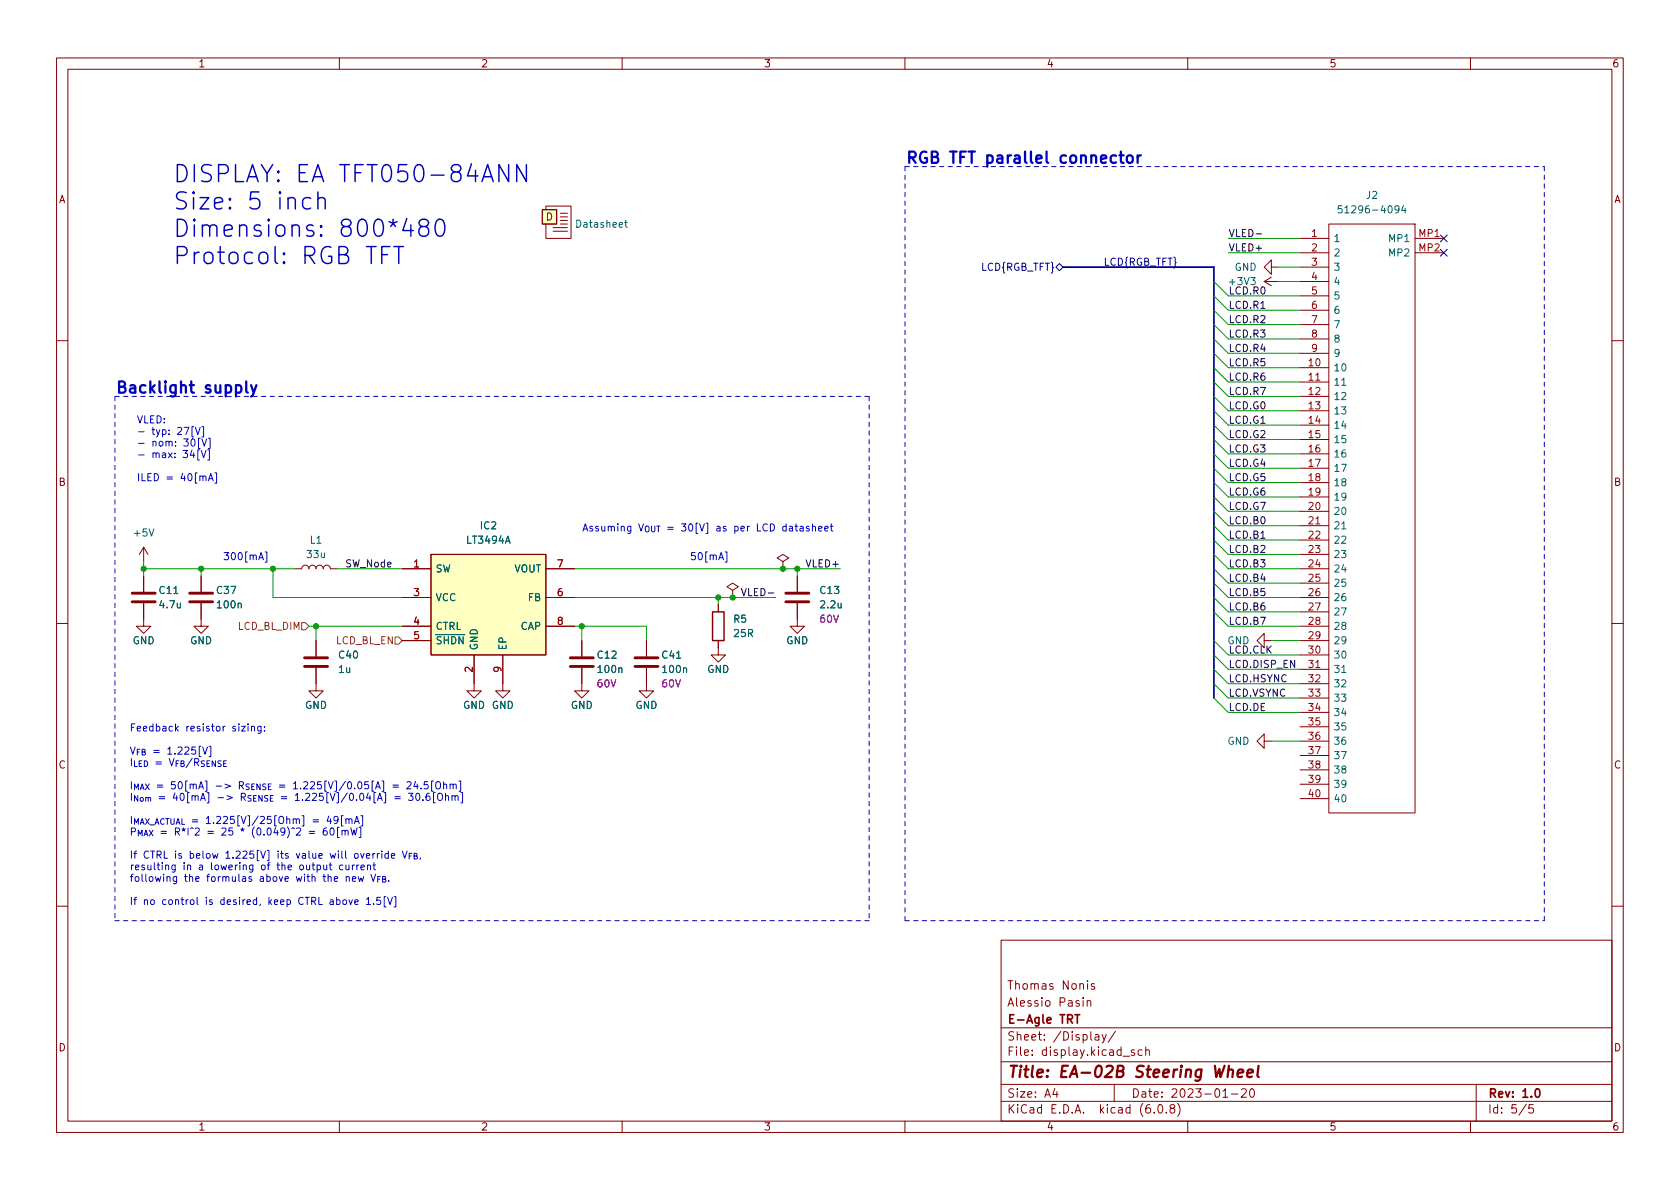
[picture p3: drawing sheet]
<svg xmlns="http://www.w3.org/2000/svg" width="297mm" height="210mm" viewBox="0 0 297 210" stroke-linecap="round" stroke-linejoin="round" font-family="sans-serif">
<g fill="none" stroke="#840000" stroke-width=".18">
<path d="M10 10.2h277v190.1h-277zM12 12.2h273v186.1h-273zM60 10.2v2M110 10.2v2M160 10.2v2M210 10.2v2M260 10.2v2M95.9 37.1h2.5v2.5h-2.5zM96.5 37.1v-.7h4.5v5.8h-4.5v-2.6M99.1 39.6h1.2M99.1 39h1.2M99.1 38.3h1.2"/>
<path d="M99.1 37.7h1.2M234.9 39.6h15.3v104.2h-15.3zM97.8 40.9h2.5M97.8 40.3h2.5M223.5 49.8h2.6M223.5 49.8l1.3 .7M224.8 47.2v1.3l-1.3-1.3 1.3-1.2v1.2h1.3M224.8 49l-1.3 .8M229.9 49.8h5M229.9 42.2h5M229.9 44.7h5M229.9 47.2h5"/>
<path d="M229.9 52.3h5M229.9 54.9h5M229.9 57.4h5M229.9 59.9h5M250.2 42.2h5.1M250.2 44.7h5.1M10 60.2h2M229.9 65h5M229.9 67.6h5M229.9 70.1h5M229.9 72.6h5M229.9 75.2h5"/>
<path d="M229.9 77.7h5M229.9 62.5h5M285 60.2h2M25.4 96.8v2.5M25.4 96.8l-.8 1.2M25.4 96.8l.8 1.2M76.2 98h20.3v17.8h-20.3zM138.4 99.3l1-.6-1-.7-1 .7 1 .6v1.3M229.9 80.3h5M229.9 82.8h5M229.9 85.3h5M229.9 87.9h5"/>
<path d="M229.9 90.4h5M229.9 93h5M229.9 95.5h5M229.9 98h5M10 110.2h2M25.4 106.7v4h1.3l-1.3 1.3-1.3-1.3h1.3M25.4 101.8v2.8M35.6 106.7v4h1.2l-1.2 1.3-1.3-1.3h1.3M35.6 101.8v2.8M52.1 100.6h1.2a.64 .64 0 0 1 .7-.7 .64 .64 0 0 1 .6 .7 .64 .64 0 0 1 .6-.7 .64 .64 0 0 1 .7 .7 .64 .64 0 0 1 .6-.7 .64 .64 0 0 1 .6 .7 .64 .64 0 0 1 .7-.7 .64 .64 0 0 1 .6 .7h1.3M55.9 118.1v4.1h1.2l-1.2 1.2-1.3-1.2h1.3M55.9 113.3v2.8"/>
<path d="M71.1 100.6h5.1M71.1 105.7h5.1M71.1 110.7h5.1M71.1 113.3h5.1M83.8 115.8v6.4h1.3l-1.3 1.2-1.3-1.2h1.3M88.9 115.8v6.4h1.3l-1.3 1.2-1.3-1.2h1.3M96.5 100.6h5.1M96.5 105.7h5.1M96.5 110.7h5.1M102.9 118.1v4.1h1.2l-1.2 1.2-1.3-1.2h1.3M102.9 113.3v2.8M114.3 118.1v4.1h1.3l-1.3 1.2-1.3-1.2h1.3"/>
<path d="M114.3 113.3v2.8M127 113.3v2.5h1.3l-1.3 1.3-1.3-1.3h1.3M127 106.9v1.3M129.5 104.4l1.1-.6-1.1-.7-1 .7 1 .6v1.3M129.5 105.7h.1M138.4 100.6h.1M141 106.7v4h1.2l-1.2 1.3-1.3-1.3h1.3M141 101.8v2.8M223.5 113.3v1.2l-1.3-1.2 1.3-1.3v1.3h1.3M229.9 100.6h5M229.9 105.7h5M229.9 110.7h5"/>
<path d="M229.9 113.3h5M229.9 103.1h5M229.9 108.2h5M229.9 115.8h5M229.9 118.4h5M285 110.2h2M223.5 131.1v1.2l-1.3-1.2 1.3-1.3v1.3h1.3M229.9 120.9h5M229.9 123.4h5M229.9 126h5M229.9 128.5h5M229.9 131.1h5"/>
<path d="M229.9 133.6h5M229.9 136.1h5M229.9 138.7h5M229.9 141.2h5M10 160.2h2M177 166.3h108v32h-108zM191.5 176.4v.2M191.5 176.9v1M192.2 177.1l.2-.2 .4 .1 .1 .9M192.2 176.9v1M192.3 173.4v.2M192.3 173.9v1"/>
<path d="M193.5 174l-.4-.1-.2 .2 .1 .3 .5 .1v.4h-.6M285 160.2h2M60 198.3v2M110 198.3v2M160 198.3v2M177 194.8h108M177 191.8h108M177 187.8h108M177 181.8h108M186.5 192.5l-.4 1h1M186.9 193v1M193.6 183h.6l.1 .9"/>
<path d="M194.3 183.3l-.5 .1a.29 .29 0 0 0-.2 .2 .29 .29 0 0 0 .2 .3h.5M194.9 182.9l.3 1M195.6 182.9l-.5 1.4-.2 .1M197 191.8v3M197.2 182.4l-1.3 1.9M198.6 186.8h1.1M200.6 185.7l-.4-.1-.2 .2 .1 .3 .5 .1v.4h-.6M201.9 185.7l-.4-.1-.3 .3v.4l.2 .3h.5M202.6 185.8l.2-.2 .3 .1 .1 .9M202.6 185.1v1.5M204.1 196.7v.1M204.9 195.4l.2-.1a.81 .81 0 0 1 .6 .7 .81 .81 0 0 1-.3 .8h-.2a.81 .81 0 0 1-.6-.6 .81 .81 0 0 1 .3-.8z"/>
<path d="M206.2 196.7v.1M207.1 196l-.2-.3v-.2l.2-.2 .5 .1 .1 .2-.1 .2-.6 .2-.1 .3v.4l.2 .1h.5l.1-.3-.1-.4-.2-.1M208.2 195.1a1.72 1.72 0 0 1 0 2.3M210 198.3v2M216.2 194h.9M217.7 193.5h1.2M219.5 192.7l.6-.2 .2 .2 .1 .3-1 1h1M221.1 192.7l.2-.2a.81 .81 0 0 1 .6 .7 .81 .81 0 0 1-.3 .8h-.2a.81 .81 0 0 1-.3-1.3zM260 198.3v2M261 191.8v6.5M269.9 195.3l-1.3 1.9M271.1 195.3h-.7l-.1 .7 .2-.1 .5 .1 .2 .2-.1 .5-.2 .1-.6-.1"/>
</g>
<path d="M190.1 179.4h.8M190.5 179.4v1.5M271.6 192.6l.2-.1a.82 .82 0 0 1 .6 .7 .82 .82 0 0 1-.3 .8h-.2a.81 .81 0 0 1-.6-.6 .81 .81 0 0 1 .3-.8z" fill="none" stroke="#840000" stroke-width=".3"/>
<path d="M217.2 189.3a.49 .49 0 0 1 .8 .1l-.1 1.1M218.8 189.8l1-.2v-.4l-.6-.1-.3 .3v1l.1 .1 .6-.1M220.5 189.8l1-.2v-.4l-.2-.1-.6 .1-.2 1 .3 .3 .5-.1M222.5 188.5l-.2 1.7 .3 .3" fill="none" stroke="#840000" stroke-width=".4"/>
<path d="M23.4 106.4h4M23.4 104.9h4M33.5 106.4h4.1M33.5 104.9h4.1M53.8 117.9h4.1M53.8 116.3h4.1M100.8 117.9h4.1M100.8 116.3h4.1M112.3 117.9h4M112.3 116.3h4M138.9 106.4h4.1M138.9 104.9h4.1" fill="none" stroke="#840000" stroke-width=".51"/>
<g fill="#ffffc2" stroke="#ffffc2" stroke-width=".18">
<path d="M76.2 98h20.3v17.8h-20.3z"/>
<path d="M95.9 37.1h2.5v2.5h-2.5z"/>
</g>
<path d="M110.4 39.3h.5M110.6 38.9v1.1l.3 .2M237.2 36.4h-.6v.6l.2-.1h.4l.1 .2-.1 .4-.1 .2-.5-.2M248.1 36.3l-.3 .9h.8M248.4 36.8v.9M237.2 68.1h.8M237.2 93.5h.8M237.2 118.9h.8" fill="none" stroke="#006464" stroke-width=".18"/>
<path d="M126 108.2h2v5.1h-2z" fill="none" stroke="#840000" stroke-width=".25"/>
<path d="M186.7 47.2l.6-.6 .7 .6-.7 .7zM254.7 44.1l1.2 1.2M254.7 41.5l1.2 1.3M255.9 44.1l-1.2 1.2M255.9 41.5l-1.2 1.3" fill="none" stroke="#000084" stroke-width=".18"/>
<path d="M53.3 110.1h.7l.6 .6-.6 .7h-.7zM69.8 112.6h.7l.6 .7-.6 .6h-.7z" fill="none" stroke="#725600" stroke-width=".18"/>
<path d="M222.1 41.4h1M222.9 95.2h.8M131.1 104.1l.4 1.2 .4-1.2" fill="none" stroke="#0f0f0f" stroke-width=".18"/>
<g fill="none" stroke="#0000c2" stroke-width=".18">
<path d="M32.6 75.6h.8l-.5 1.2M33.9 77.7l.2-.1a.68 .68 0 0 1 .4 .6 .68 .68 0 0 1-.4 .7 .84 .84 0 0 1-.2-1.2zM33.9 79.6l-.3 .9h.8M34.2 75.4h-.3v1.9h.3M34.5 75.6l.5 1.2 .4-1.2M35.3 79.5h-.3v1.9h.3M35.4 77.5h-.3v1.8h.3M35.6 79.7l.4 1.2 .4-1.2M35.7 75.4h.3v1.9h-.3M35.7 77.6l.4 1.3 .4-1.3M36.7 79.5h.3v1.9h-.3M36.8 77.5h.3v1.8h-.3"/>
<path d="M34.2 80.1v.8M35.9 84.4l.2-.2h.3v.8M36.8 85l.5-1.3 .4 1.3M37 84.7h.6M38 83.6h.3v1.8h-.3M45.7 99l.5-1.3 .4 1.3M46.9 97.6h.3v1.8h-.3M128.2 97.6h.3v1.8h-.3M143 93.1h-.3l-.1 .1v.2l.4 .1v.3h-.4M143.6 93.2l.2-.1h.3l.1 .8M143.6 92.6v1.3M144.7 93.5l.6-.1v-.3h-.4l-.2 .1 .1 .6h.5"/>
<path d="M145.8 93.5l.6-.1v-.3h-.4l-.2 .1 .1 .6h.5M146.8 93.1h.5M147 92.6v1.1l.3 .2M42.7 128.4h.7l-.7 .9h.7M43.9 128v.1M43.9 128.4v.9M44.5 128.6l.1-.2 .3 .1 .1 .8M44.5 128.4v.9M46.2 128.4v1.1l-.3 .2-.3-.1M46.2 128.5l-.4-.1-.2 .3 .1 .5h.5M46.8 129.2v.1M46.8 128.5v.1"/>
<path d="M75.6 138.2h-.6v.6l.2-.1 .4 .1 .1 .2-.1 .4-.1 .1-.5-.1M76.6 138.1h-.3v1.8h.3M77.1 138.4l.2-.2a.43 .43 0 0 1 .6 .5v.4a.42 .42 0 0 1-.4 .4 .42 .42 0 0 1-.5-.4zM78.4 138.8l.2-.1h.3l.1 .8M78.4 138.2v1.3M79.6 138.8l.2-.1h.3v.8M79.6 138.7v.8M80.1 138.8l.2-.1h.3l.1 .8M81.2 138.1h.3v1.8h-.3M57.2 153l.1 .8h.3l.2-.1M57.8 153v.8M58.2 153h.5"/>
<path d="M58.4 152.5v1.1l.3 .2M58.5 146.5l.2-.1a.68 .68 0 0 1 .4 .6 .68 .68 0 0 1-.4 .7l-.2-.1-.1-.4zM60 146.3h-.3v1.8h.3M60.5 147l.1-.2 .4 .1v.8M60.5 146.8v.9M60.6 153h-.3l-.3 .2 .1 .6h.5M60.7 159.2l.3-.1 .3 .2v.4l-.3 .2h-.3l-.1-.2zM61 147l.2-.2 .3 .1 .1 .8M61.2 144.9l.1-.1h.3l.1 .8M61.2 153v.8h.3l.2-.1M61.7 145l.2-.2h.3v.8M61.7 159.1l.3 .8 .3-.8"/>
<path d="M61.7 153v.8M62 146.4l.3 1.3 .3-.9 .2 .9 .3-1.3M62.3 155.4l.6-.1v-.2l-.4-.1-.2 .2 .1 .6h.5M62.3 153v.8M62.7 145.6l.4-1.2 .4 1.2M62.7 153l-.4 .2M62.7 159.5l.6-.1v-.2l-.4-.1-.2 .2 .1 .6h.5M62.8 145.3h.6M63.1 153v.8M63.3 155l.3 .9 .2-.6 .3 .6 .2-.9M63.5 153l-.4 .2M63.5 146.3h.3v1.8h-.3"/>
<path d="M63.8 144.2h.3v1.9h-.3M63.8 153.4l.6-.1v-.3h-.4l-.2 .1 .1 .7h.5M64.8 159l.3-.3v1.2M64.8 159.9h.7M65 153.1l.1-.1h.4v.8M65 153v.8M65.6 154.6l.4 1.3 .4-1.3M65.9 153h.5M66.1 159.8v.1M66.1 152.5v1.1l.3 .2M66.8 155.5h.3M67.1 150.9l-.4 .3"/>
<path d="M67.3 155h-.5v1M67.3 158.7h-.6l-.1 .6 .2-.1h.4l.1 .2v.4l-.2 .1-.5-.1M67.5 150.5v.1M67.5 150.9v.9M67.7 155.5l.4-.1v-.3l-.4-.1v1h.3l.2-.3-.2-.2M68.2 158.6h-.3v1.8h.3M68.5 158.7l.5 1.2 .4-1.2M68.7 151l-.4-.1-.2 .3 .1 .5h.5M68.7 150.5v1.3M68.7 155.7v.2M69.2 151.3l.6-.1-.1-.2-.3-.1-.2 .2 .1 .6h.4M69.7 158.6h.3v1.8h-.3"/>
<path d="M71.1 150.5l.5 1.3 .4-1.3M72.3 151.4h.4M72.8 150.9h-.5v1M73.2 151.4l.5-.1v-.3l-.5-.1v1h.4l.2-.3-.2-.2M74.4 151.7l-.2 .3M74.8 141.4v.1M75.9 140.3h-.3a.86 .86 0 0 0 0 1.2l.4-.1v-.4l-.2-.2h-.2l-.3 .2M77 140.2h-.3v1.8h.3M77.4 140.5l.3-.2a.43 .43 0 0 1 .5 .4v.4a.42 .42 0 0 1-.4 .5 .42 .42 0 0 1-.4-.5zM78.8 140.8l.1-.1 .4 .1v.7M78.8 140.3v1.2M79.9 140.8l.2-.1 .3 .1 .1 .7"/>
<path d="M79.9 140.7v.8M80.5 140.9l.1-.2 .3 .1 .1 .7M81.5 140.2h.3v1.8h-.3"/>
</g>
<path d="M54.9 35.1l-.3-.2h-.5l-.5 .3-.1 .3v.9l.3 .4 .3 .1h.5l.3-.1M56.2 35.2a.74 .74 0 0 1 1.3 .2v1.5M56.2 33.9v3M77.4 38.9a.71 .71 0 0 1 1.1 .4 1.76 1.76 0 0 1-.6 2.5 .77 .77 0 0 1-.8-.6 2.34 2.34 0 0 1 .3-2.3zM89.9 29.1v3l-1.7-3v3M93.1 29.1v3l-1.7-3v3M69.6 43.6h1.8M70.5 43.6v3M74.6 40.1a.65 .65 0 0 1-.5-.7 .65 .65 0 0 1 .5-.6h.6a.65 .65 0 0 1 .6 .6 .65 .65 0 0 1-.6 .7h-.6l-.2 .1-.3 .4v.6l.1 .3 .4 .3h.6l.4-.3 .2-.3v-.6l-.3-.4-.3-.1" fill="none" stroke="#0000c2" stroke-width=".25"/>
<path d="M197.9 27.5h.8M198.2 26.8v1.7l.1 .2 .4 .1M199.3 27.7a.54 .54 0 0 1 .6-.2 .54 .54 0 0 1 .4 .4v.5a.54 .54 0 0 1-.5 .4 .54 .54 0 0 1-.6-.4zM201.1 27.5v1.3M201.7 27.5a.51 .51 0 0 0-.6 .4M43.5 67.4v1.8l.3 .2M44.4 68.1l.5 1.3M45.3 68.1l-.6 1.8-.3 .2" fill="none" stroke="#0000c2" stroke-width=".4"/>
<path d="M160 29.5v133.3M160 29.5h113M273 29.5v133.3M20.3 70.1v92.7M20.3 70.1h133.4M153.7 70.1v92.7M153.7 162.8h-133.4M160 162.8h113" fill="none" stroke="#0000c2" stroke-width=".18" stroke-dasharray=".8 .8"/>
<path d="M188 47.2h26.6v76.2" fill="none" stroke="#000084" stroke-width=".3"/>
<g fill="none" stroke="#009600" stroke-width=".18">
<path d="M214.6 59.9l2.6 2.6h12.7M214.6 54.9l2.6 2.5h12.7M214.6 57.4l2.6 2.5h12.7M214.6 52.3l2.6 2.6h12.7M214.6 49.8l2.6 2.5h12.7M217.2 42.2h12.7M217.2 44.7h12.7M226.1 49.8h3.8M226.1 47.2h3.8M214.6 70.1l2.6 2.5h12.7M214.6 77.7l2.6 2.6h12.7M214.6 67.6l2.6 2.5h12.7"/>
<path d="M214.6 75.2l2.6 2.5h12.7M214.6 72.6l2.6 2.6h12.7M214.6 65l2.6 2.6h12.7M214.6 62.5l2.6 2.5h12.7M25.4 99.3v2.5M214.6 82.8l2.6 2.5h12.7M214.6 85.3l2.6 2.6h12.7M214.6 87.9l2.6 2.5h12.7M214.6 95.5l2.6 2.5h12.7M214.6 93l2.6 2.5h12.7M214.6 98l2.6 2.6h12.7M214.6 90.4l2.6 2.6h12.7"/>
<path d="M214.6 80.3l2.6 2.5h12.7M25.4 100.6h26.7M35.6 100.6v1.2M48.3 100.6v5.1h22.8M54.6 110.7h16.5M55.9 110.7v2.6M59.7 100.6h11.4M101.6 105.7h35.6M101.6 110.7h12.7v2.6M101.6 100.6h47M102.9 110.7v2.6M127 105.7v1.2"/>
<path d="M141 100.6v1.2M214.6 103.1l2.6 2.6h12.7M214.6 108.2l2.6 2.5h12.7M214.6 105.7l2.6 2.5h12.7M214.6 100.6l2.6 2.5h12.7M214.6 113.3l2.6 2.5h12.7M214.6 115.8l2.6 2.6h12.7M214.6 118.4l2.6 2.5h12.7M224.8 113.3h5.1M214.6 120.9l2.6 2.5h12.7M214.6 123.4l2.6 2.6h12.7M224.8 131.1h5.1"/>
</g>
<g fill="#009600" stroke="#009600" stroke-width=".18">
<circle cx="141" cy="100.6" r=".46"/>
<circle cx="25.4" cy="100.6" r=".46"/>
<circle cx="35.6" cy="100.6" r=".46"/>
<circle cx="102.9" cy="110.7" r=".46"/>
<circle cx="129.5" cy="105.7" r=".46"/>
<circle cx="138.4" cy="100.6" r=".46"/>
<circle cx="48.3" cy="100.6" r=".46"/>
<circle cx="127" cy="105.7" r=".46"/>
<circle cx="55.9" cy="110.7" r=".46"/>
</g>
<g font-size="4.2" fill="#0000c2">
<text x="30.5" y="32.3">DISPLAY: EA TFT050-84ANN</text>
<text x="30.5" y="37.1">Size: 5 inch</text>
<text x="30.5" y="41.9">Dimensions: 800*480</text>
<text x="30.5" y="46.7">Protocol: RGB TFT</text>
</g>
<g font-size="2.8" fill="#0000c2">
<text x="160" y="28.9">RGB TFT parallel connector</text>
<text x="20.3" y="69.5">Backlight supply</text>
</g>
<text font-size="2.8" fill="#840000" x="178" y="190.6">Title: EA-02B Steering Wheel</text>
<g font-size="2.1" fill="#840000">
<text x="178" y="178">Alessio Pasin</text>
<text x="178" y="175">Thomas Nonis</text>
<text x="178" y="184">Sheet: /Display/</text>
<text x="178" y="181">E-Agle TRT</text>
<text x="178" y="186.7">File: display.kicad_sch</text>
<text x="178" y="196.9">KiCad E.D.A. kicad (6.0.8)</text>
<text x="178" y="194.1">Size: A4</text>
<text x="200" y="194.1">Date: 2023-01-20</text>
<text x="263" y="194.1">Rev: 1.0</text>
<text x="263" y="196.9">Id: 5/5</text>
</g>
<g font-size="1.8" fill="#840000">
<text x="35" y="11.9">1</text>
<text x="85" y="11.9">2</text>
<text x="135" y="11.9">3</text>
<text x="185" y="11.9">4</text>
<text x="235" y="11.9">5</text>
<text x="285" y="11.9">6</text>
<text x="10.3" y="35.9">A</text>
<text x="285.3" y="35.9">A</text>
<text x="96.5" y="39">D</text>
<text x="10.3" y="85.9">B</text>
<text x="285.3" y="85.9">B</text>
<text x="10.3" y="135.9">C</text>
<text x="285.3" y="135.9">C</text>
<text x="10.3" y="185.9">D</text>
<text x="285.3" y="185.9">D</text>
<text x="35" y="199.9">1</text>
<text x="85" y="199.9">2</text>
<text x="135" y="199.9">3</text>
<text x="185" y="199.9">4</text>
<text x="235" y="199.9">5</text>
<text x="285" y="199.9">6</text>
</g>
<g font-size="1.8" fill="#006464">
<text x="241.6" y="35.2">J2</text>
<text x="102.1" y="40.3">Datasheet</text>
<text x="237.8" y="37.7">51296-4094</text>
<text x="218.3" y="47.9">GND</text>
<text x="235.7" y="42.8">1</text>
<text x="235.7" y="45.3">2</text>
<text x="235.7" y="47.9">3</text>
<text x="245.8" y="42.8">MP1</text>
<text x="245.8" y="45.3">MP2</text>
<text x="217.5" y="50.4">+3V3</text>
<text x="235.7" y="50.4">4</text>
<text x="235.7" y="53">5</text>
<text x="235.7" y="55.5">6</text>
<text x="235.7" y="58">7</text>
<text x="235.7" y="65.7">10</text>
<text x="235.7" y="60.6">8</text>
<text x="235.7" y="63.1">9</text>
<text x="235.7" y="68.2">11</text>
<text x="235.7" y="70.7">12</text>
<text x="235.7" y="73.3">13</text>
<text x="235.7" y="75.8">14</text>
<text x="235.7" y="78.4">15</text>
<text x="235.7" y="80.9">16</text>
<text x="235.7" y="83.4">17</text>
<text x="235.7" y="86">18</text>
<text x="235.7" y="88.5">19</text>
<text x="23.8" y="94.9">+5V</text>
<text x="85" y="93.6">IC2</text>
<text x="235.7" y="91.1">20</text>
<text x="235.7" y="93.6">21</text>
<text x="54.4" y="98.7">33u</text>
<text x="54.8" y="96.1">L1</text>
<text x="77" y="101.2">SW</text>
<text x="82.7" y="96.1">LT3494A</text>
<text x="90.8" y="101.2">VOUT</text>
<text x="235.7" y="96.1">22</text>
<text x="235.7" y="98.7">23</text>
<text x="235.7" y="101.2">24</text>
<text x="28.2" y="105">C11</text>
<text x="28.3" y="107.6">4.7u</text>
<text x="38.4" y="105">C37</text>
<text x="38.6" y="107.6">100n</text>
<text x="77" y="106.3">VCC</text>
<text x="93.4" y="106.3">FB</text>
<text x="145.1" y="105">C13</text>
<text x="145.2" y="107.6">2.2u</text>
<text x="235.7" y="103.8">25</text>
<text x="235.7" y="106.3">26</text>
<text x="23.4" y="113.9">GND</text>
<text x="33.6" y="113.9">GND</text>
<text x="77" y="111.4">CTRL</text>
<text x="77" y="113.9">~{SHDN}</text>
<text x="92" y="111.4">CAP</text>
<text x="129.7" y="110.1">R5</text>
<text x="129.8" y="112.6">25R</text>
<text x="139" y="113.9">GND</text>
<text x="217" y="113.9">GND</text>
<text x="235.7" y="108.8">27</text>
<text x="235.7" y="111.4">28</text>
<text x="235.7" y="113.9">29</text>
<text x="59.9" y="119">1u</text>
<text x="60" y="116.5">C40</text>
<text x="84.5" y="115.1" transform="rotate(-90 84.5 115.1)">GND</text>
<text x="89.5" y="115.1" transform="rotate(-90 89.5 115.1)">EP</text>
<text x="105.7" y="116.5">C12</text>
<text x="105.9" y="119">100n</text>
<text x="117.1" y="116.5">C41</text>
<text x="117.3" y="119">100n</text>
<text x="125" y="119">GND</text>
<text x="235.7" y="116.5">30</text>
<text x="235.7" y="119">31</text>
<text x="53.9" y="125.3">GND</text>
<text x="81.9" y="125.3">GND GND</text>
<text x="100.9" y="125.3">GND</text>
<text x="112.3" y="125.3">GND</text>
<text x="235.7" y="121.5">32</text>
<text x="235.7" y="124.1">33</text>
<text x="217" y="131.7">GND</text>
<text x="235.7" y="126.6">34</text>
<text x="235.7" y="129.2">35</text>
<text x="235.7" y="131.7">36</text>
<text x="235.7" y="134.2">37</text>
<text x="235.7" y="136.8">38</text>
<text x="235.7" y="139.3">39</text>
<text x="235.7" y="141.9">40</text>
</g>
<g font-size="1.8" fill="#0f0f0f">
<text x="217.2" y="41.9">VLED-</text>
<text x="217.2" y="44.4">VLED+</text>
<text x="217.2" y="52.1">LCD.R0</text>
<text x="217.2" y="57.1">LCD.R2</text>
<text x="217.2" y="59.7">LCD.R3</text>
<text x="217.2" y="54.6">LCD.R1</text>
<text x="217.2" y="62.2">LCD.R4</text>
<text x="217.2" y="64.8">LCD.R5</text>
<text x="217.2" y="67.3">LCD.R6</text>
<text x="217.2" y="69.8">LCD.R7</text>
<text x="217.2" y="77.5">LCD.G2</text>
<text x="217.2" y="74.9">LCD.G1</text>
<text x="217.2" y="72.4">LCD.G0</text>
<text x="217.2" y="82.5">LCD.G4</text>
<text x="217.2" y="80">LCD.G3</text>
<text x="217.2" y="85.1">LCD.G5</text>
<text x="217.2" y="87.6">LCD.G6</text>
<text x="217.2" y="90.2">LCD.G7</text>
<text x="217.2" y="95.2">LCD.B1</text>
<text x="217.2" y="92.7">LCD.B0</text>
<text x="61" y="100.3">SW_Node</text>
<text x="142.8" y="100.3">VLED+</text>
<text x="217.2" y="100.3">LCD.B3</text>
<text x="217.2" y="97.8">LCD.B2</text>
<text x="131.9" y="105.4">VLED-</text>
<text x="217.2" y="107.9">LCD.B6</text>
<text x="217.2" y="102.9">LCD.B4</text>
<text x="217.2" y="105.4">LCD.B5</text>
<text x="217.2" y="110.5">LCD.B7</text>
<text x="217.2" y="115.6">LCD.CLK</text>
<text x="217.2" y="118.1">LCD.DISP_EN</text>
<text x="217.2" y="125.7">LCD.DE</text>
<text x="217.2" y="123.2">LCD.VSYNC</text>
<text x="217.2" y="120.6">LCD.HSYNC</text>
</g>
<g font-size="1.8" fill="#a90000">
<text x="231.9" y="41.9">1</text>
<text x="250.9" y="41.9">MP1</text>
<text x="231.9" y="44.4">2</text>
<text x="231.9" y="47">3</text>
<text x="250.9" y="44.4">MP2</text>
<text x="231.9" y="49.5">4</text>
<text x="231.9" y="52.1">5</text>
<text x="231.9" y="54.6">6</text>
<text x="231.9" y="57.1">7</text>
<text x="231.9" y="59.7">8</text>
<text x="231.4" y="64.8">10</text>
<text x="231.9" y="62.2">9</text>
<text x="231.4" y="67.3">11</text>
<text x="231.4" y="69.8">12</text>
<text x="231.4" y="72.4">13</text>
<text x="231.4" y="74.9">14</text>
<text x="231.4" y="77.5">15</text>
<text x="231.4" y="80">16</text>
<text x="231.4" y="82.5">17</text>
<text x="231.4" y="85.1">18</text>
<text x="231.4" y="87.6">19</text>
<text x="231.4" y="90.2">20</text>
<text x="231.4" y="92.7">21</text>
<text x="231.4" y="95.2">22</text>
<text x="73.2" y="100.3">1</text>
<text x="98.6" y="100.3">7</text>
<text x="231.4" y="97.8">23</text>
<text x="231.4" y="100.3">24</text>
<text x="73.2" y="105.4">3</text>
<text x="98.6" y="105.4">6</text>
<text x="231.4" y="102.9">25</text>
<text x="231.4" y="105.4">26</text>
<text x="231.4" y="107.9">27</text>
<text x="73.2" y="110.5">4</text>
<text x="73.2" y="113">5</text>
<text x="98.6" y="110.5">8</text>
<text x="231.4" y="110.5">28</text>
<text x="231.4" y="113">29</text>
<text x="83.6" y="118.9" transform="rotate(-90 83.6 118.9)">2</text>
<text x="88.6" y="118.9" transform="rotate(-90 88.6 118.9)">9</text>
<text x="231.4" y="115.6">30</text>
<text x="231.4" y="118.1">31</text>
<text x="231.4" y="120.6">32</text>
<text x="231.4" y="123.2">33</text>
<text x="231.4" y="125.7">34</text>
<text x="231.4" y="128.3">35</text>
<text x="231.4" y="130.8">36</text>
<text x="231.4" y="133.3">37</text>
<text x="231.4" y="135.9">38</text>
<text x="231.4" y="138.4">39</text>
<text x="231.4" y="141">40</text>
</g>
<g font-size="1.8" fill="#000084">
<text x="173.4" y="47.9">LCD{RGB_TFT}</text>
<text x="195.1" y="47">LCD{RGB_TFT}</text>
</g>
<g font-size="1.8" fill="#0000c2">
<text x="24.1" y="74.9">VLED:</text>
<text x="24.1" y="76.9">- typ: 27[V]</text>
<text x="24.1" y="78.9">- nom: 30[V]</text>
<text x="24.1" y="81">- max: 34[V]</text>
<text x="24.1" y="85.1">ILED = 40[mA]</text>
<text x="102.9" y="94">Assuming V_{OUT} = 30[V] as per LCD datasheet</text>
<text x="39.4" y="99">300[mA]</text>
<text x="121.9" y="99">50[mA]</text>
<text x="22.9" y="129.3">Feedback resistor sizing:</text>
<text x="22.9" y="133.4">V_{FB} = 1.225[V]</text>
<text x="22.9" y="135.5">I_{LED} = V_{FB}/R_{SENSE}</text>
<text x="22.9" y="139.6">I_{MAX} = 50[mA] -&gt; R_{SENSE} = 1.225[V]/0.05[A] = 24.5[Ohm]</text>
<text x="22.9" y="141.6">I_{Nom} = 40[mA] -&gt; R_{SENSE} = 1.225[V]/0.04[A] = 30.6[Ohm]</text>
<text x="22.9" y="145.7">I_{MAX_ACTUAL} = 1.225[V]/25[Ohm] = 49[mA]</text>
<text x="22.9" y="147.7">P_{MAX} = R*I^2 = 25 * (0.049)^2 = 60[mW]</text>
<text x="22.9" y="151.8">If CTRL is below 1.225[V] its value will override V_{FB},</text>
<text x="22.9" y="153.9">resulting in a lowering of the output current</text>
<text x="22.9" y="155.9">following the formulas above with the new V_{FB}.</text>
<text x="22.9" y="160">If no control is desired, keep CTRL above 1.5[V]</text>
</g>
<g font-size="1.8" fill="#725600">
<text x="42" y="111.4">LCD_BL_DIM</text>
<text x="59.3" y="113.9">LCD_BL_EN</text>
</g>
<g font-size="1.8" fill="#840084">
<text x="145" y="110.1">60V</text>
<text x="105.7" y="121.5">60V</text>
<text x="117.1" y="121.5">60V</text>
</g>
</svg>
